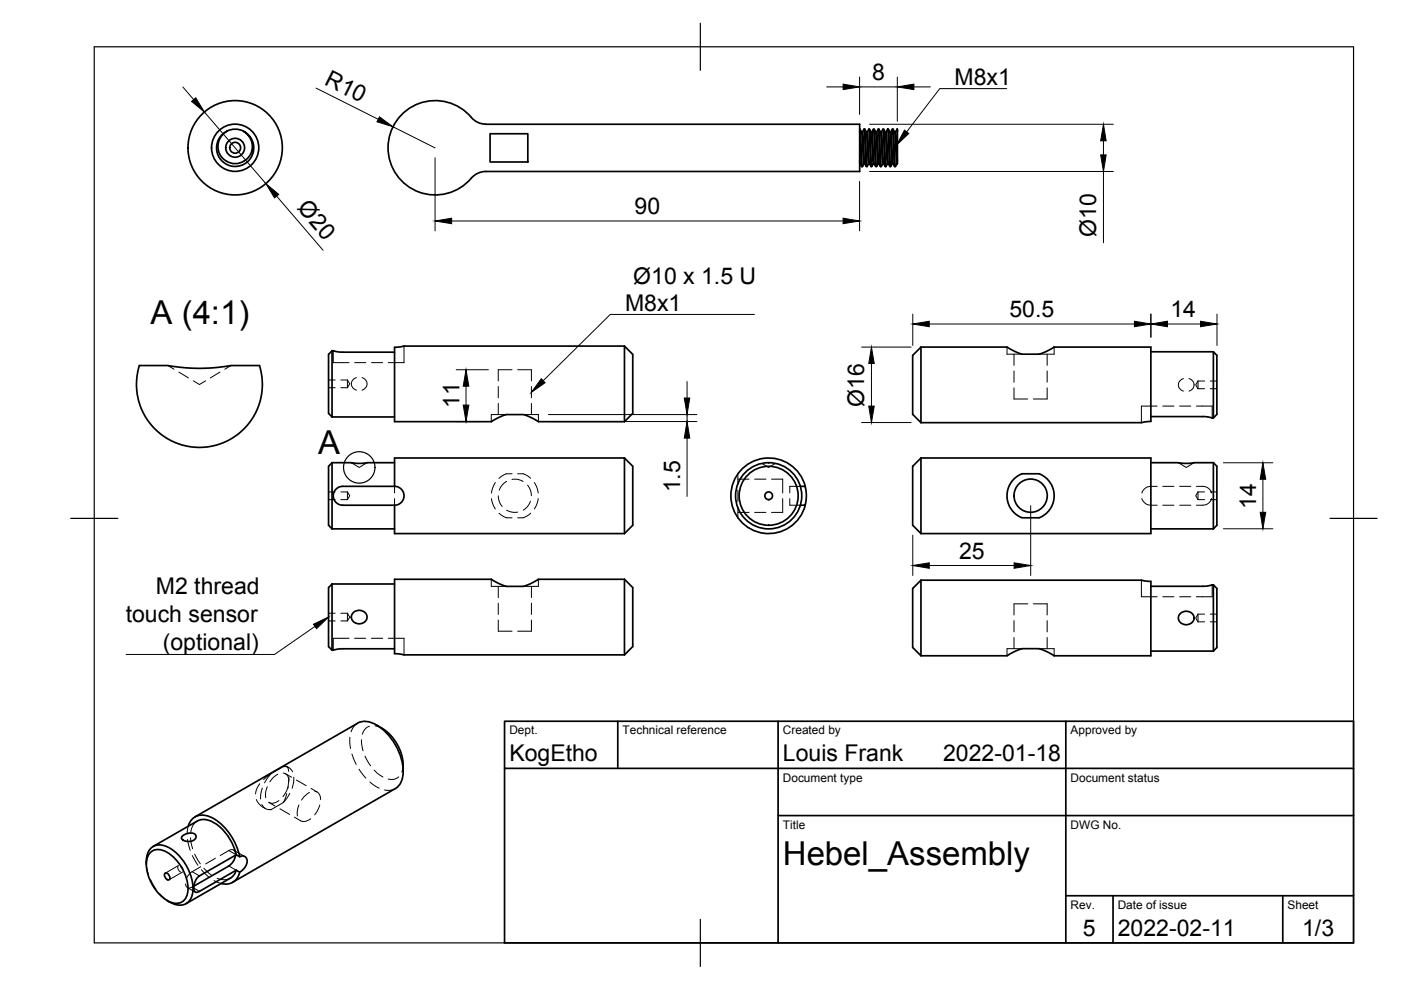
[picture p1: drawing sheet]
<svg xmlns="http://www.w3.org/2000/svg" width="297mm" height="210mm" viewBox="0 0 297 210" stroke-linecap="round" stroke-linejoin="round" font-family="sans-serif">
<!-- layer: Visible -->
<g fill="none" stroke="#000" stroke-width=".36">
<path d="M46.9 28.8l1.2-1-1.2 1.1-.6 1.3v1.8l.6 1.2a3.6 3.6 0 0 0 5.7 .2l.5-.7 .3-.9v-1.6l-.7-1.4-1.1-1 .6 .4 .8 .7 .7 1.4 .1 1.6-.6 1.6-1 1-1.7 .7h-1.5l-1.5-.7-1-1-.5-1.6-.1-.9 .2-1zM51.6 27.8a3.9 3.9 0 0 0-3.5 0M99.9 37.8a10 10 0 0 1-14.6 .6 10 10 0 0 1 .4-14.7 10 10 0 0 1 14.6 1.6 4.1 4.1 0 0 0 2.7 1h79.3v10.1h-79.3a4 4 0 0 0-3.1 1.4M103.9 28.4h8v5.9h-8zM182.3 34.1l.1 .6M182.3 27.8l.4 7.5M182.3 34.7h.1M182.3 27.4h.1M182.3 27.4l.5 7.9 .4-.6M182.4 27.4l.3 .8 .5 6.5M182.4 34.7l.3 .6M182.7 28h.2"/>
<path d="M182.7 35.3h.1M182.9 28l.4 6.7M183.2 27.4l.5 7.9M183.2 34.7h.2M183.2 27.4l-.3 .6M183.2 27.4h.1M183.3 27.4l.5 7.9 .4-.6M183.3 27.4l.4 .6M183.3 34.7l.4 .6M183.7 28h.2M183.7 28l.5 6.7M183.7 35.3h.1"/>
<path d="M183.9 28l.4 6.7M184.2 34.7h.2M184.2 27.4l.4 7.5 .1 .4h.1M184.2 27.4l-.3 .6M184.2 27.4h.1M184.3 27.4l.5 7.9M184.3 27.4l.4 .6M184.3 34.7l.4 .6M184.7 28l.5 6.7M184.7 28h.2l.1 .4 .4 6.3M185.2 34.7l-.4 .6M185.2 34.7h.2"/>
<path d="M185.2 27.4l.5 7.9M185.2 27.4l-.4 .6M185.2 27.4h.1M185.3 27.4l.5 7.9M185.4 27.4l.3 .6M185.4 34.7l.3 .6M185.7 28l.4 6.5v.2h.3M185.7 28h.2M185.7 35.3h.1M185.9 28l.5 6.7M186.2 27.4l.5 7.9M186.2 34.7l-.4 .6"/>
<path d="M186.2 27.4l-.3 .6M186.2 27.4l.2 .1v.5l.5 7.3M186.4 27.4l.3 .6M186.4 34.7l.3 .6M186.7 28h.2M186.7 28l.5 6.7M186.7 35.3h.1M186.9 28l.4 6.7M186.9 28l.3-.6 .5 7.9M187.2 34.7l-.3 .6M187.2 34.7h.2M187.2 27.4h.1"/>
<path d="M187.3 27.4l.6 7.9M187.3 27.4l.4 .6M187.3 34.7l.4 .6M187.7 28h.2M187.7 28l.5 6.7M187.7 35.3h.1M187.9 28l.4 6.3 .4 1M188.2 34.7l-.3 .6M188.2 34.7h.2M188.2 27.4l.5 7.9M188.2 27.4l-.3 .6M188.2 27.4h.1"/>
<path d="M188.3 27.4l.5 7.9 .4-.6M188.3 27.4l.4 .6M188.7 28l.5 6.7M188.7 28h.2M188.7 35.3h.1M188.9 28l.5 6.7M189.2 34.7h.2M189.2 27.4l.4 7.5 .1 .4h.1M189.2 27.4l-.4 .6M189.2 27.4h.1M189.3 27.4l.5 7.9M189.4 27.4l.3 .6"/>
<path d="M189.4 34.7l.3 .6M189.7 28l.5 6.7M189.7 28h.2M189.9 28l.4 6-.1 .7M190.2 27.4l.1 .4zM190.2 34.7l-.4 .6M190.2 27.4l-.3 .6M190.3 27.8v6.3M29.5 77.5h6.1l2.9 .4 3.2 .2 3.7-.1 3.5-.5h6.1l.4 1.4 .2 2.3-.1 2.5-.4 1.5-.9 2.3-1.8 2.7-2 1.9-2 1.3-2.6 1-2.5 .4h-2.6l-2.4-.5-2.1-.9-2.6-1.8-2-2.1-1.3-2-.9-2.3-.4-2.6v-2.8zM70.4 74.4l1.9 .3h11.4M70.4 74.4v14M70.4 74.4l-.7 .7v12.5l.7 .8"/>
<path d="M132.4 73.4h-46.8l-1.9 .2v15.8h20.5l1.6-.9 1.6-.6h3.6l1.7 .7 1.5 .8h18.2M132.4 73.4v16M132.4 73.4l1.8 1.7v12.5l-1.8 1.8M195.3 73.6h18.2l1.5 .8 1.7 .7h3.6l1.6-.6 1.6-.9h20.5v15.8l-2 .2h-46.7M195.3 73.6v16M195.3 73.6l-1.8 1.7v12.6l1.8 1.7M244 74.6h13.3M257.3 74.6v14M257.3 74.6l.7 .7v12.6l-.7 .7M70.4 98.1h4.1l1.1 .1 2.2-.1h5.9M70.4 98.1v14M70.4 98.1l-.7 .8v12.5l.7 .7"/>
<path d="M70.4 88.4h13.3M132.4 97.1h-48.7v6M132.4 97.1v16M132.4 97.1l1.8 1.8v12.5l-1.8 1.7M195.3 97.1h48.7v16h-48.7M195.3 97.1v16M195.3 97.1l-1.8 1.8v12.5l1.8 1.7M244 98.1h5.8l1.2 .1 6.3-.1M244 88.3h11.4l1.9 .3M257.3 98.1v14M257.3 98.1l.7 .8v12.5l-.7 .7M70.4 112.1h13.3"/>
<path d="M83.7 103.1a2 2 0 0 1 2 2 2 2 0 0 1-2 2M83.7 103.1h-11.2l-.7 .2-.6 .4a1.99 1.99 0 0 0-.4 2.2 1.99 1.99 0 0 0 1.9 1.2h11M83.7 107.1v6h48.7M169.7 103.1h1l.3 1.7-.3 2.3h-1M170.7 103.1a8 8 0 0 0-12.3-4.6 8 8 0 0 0 0 13.2 8 8 0 0 0 12.3-4.6M244 112.1h13.3M70.4 123.8v14.1M70.4 123.8l-.7 .8v12.5l.7 .8M70.4 123.8h13.3M74.8 130l.4-.3 .7-.3 .9 .1 .7 .5 .3 .9-.1 .5-.4 .5-.8 .3-1.2-.1-.6-.6a1.22 1.22 0 0 1 .1-1.5zM83.7 137.6h-11.4l-1.9 .3M132.4 122.8h-18.2l-1.5 .9-1.7 .6h-3.6l-1.6-.6-1.6-.9h-20.5v15.8l1.9 .2h46.8"/>
<path d="M132.4 122.8v16M132.4 122.8l1.8 1.8v12.5l-1.8 1.7M195.3 123h46.7l2 .3v15.7h-20.5l-1.6-.9-1.6-.6h-3.6l-1.7 .7-1.5 .8h-18.2M195.3 123v16M195.3 123l-1.8 1.8v12.5l1.8 1.7M244 138h13.3M250.1 130.2l.7-.5 .9-.1 .8 .3 .5 .5a1.6 1.6 0 0 1-.7 1.9 1.6 1.6 0 0 1-1.9-.2l-.5-.6-.1-.4zM257.3 124l-1.9 .3h-11.4M257.3 124v14M257.3 124l.7 .8v12.5l-.7 .7M75.8 153.3l-34.5 19.9M75.8 153.3a4.2 4.2 0 0 1 4.4 .7 12 12 0 0 1 5.2 10.8 3.4 3.4 0 0 1-1.6 2.4"/>
<path d="M79.8 153.7a9.9 9.9 0 0 1 5.7 9.8M38.6 177.3l.9-.5 1-.2 .7 .2 .3 .2 .1 .5-.2 .4-.5 .4-1.2 .1-1.1-.4-.1-.3zM39.9 175.2a3.1 3.1 0 0 1 4.7-2 12.2 12.2 0 0 1 6.2 8.5M41.8 174.1l-9.3 5.4M41.9 174.1a4.3 4.3 0 0 1 4.7 1.2 11.5 11.5 0 0 1 3.5 5.9M83.8 167.2l-34.5 19.9M31 183.3a3.8 3.8 0 0 1 1.8-4 5.2 5.2 0 0 1 5.1 2 10.1 10.1 0 0 1 2.9 8.5 2.75 2.75 0 0 1-4.1 1.8l-1.3-.7M32.1 180.6a3.3 3.3 0 0 1 4.1 .6 9.5 9.5 0 0 1 3.6 8.1 2.46 2.46 0 0 1-3.6 2 9.3 9.3 0 0 1-5.1-8.9l.2-.7zM35 185.1a.94 .94 0 0 1 .9 1.4 .94 .94 0 0 1-.9-1.4zM49.9 181.3l-.2 .9-.8 1.1-7.8 4.6M50.1 181.2l.8 .4a1.12 1.12 0 0 1 1.3 .3 1.12 1.12 0 0 1 0 1.4l-.5 .9-.9 .7-.7-.4M50.1 181.2l-8.1 4.7-.4 .5-.4 .9-.1 .8 .1 .9 .4 .2 .6-.2 7.9-4.5"/>
<path d="M50.1 184.5l-.4 .8-.9 .9-9.3 5.4M50.8 184.9a3 3 0 0 1-3.9 2.4"/>
<circle cx="49.9" cy="31.3" r="1.15"/>
<circle cx="49.9" cy="31.3" r="2"/>
<circle cx="49.9" cy="31.3" r="5"/>
<circle cx="49.9" cy="31.3" r="10"/>
<circle cx="163" cy="105.1" r="7"/>
<circle cx="163" cy="105.1" r=".81"/>
<circle cx="163" cy="105.1" r="6.3"/>
<circle cx="218.5" cy="105.1" r="5"/>
<circle cx="218.5" cy="105.1" r="3.5"/>
</g>
<!-- layer: Hidden -->
<g fill="none" stroke="#000" stroke-width=".21">
<path d="M35.6 77.5l1.3 .8M37.9 78.9l2.1 1.2M46.6 78.9l-2 1.2M49 77.5l-1.3 .8M70.7 74.4v2.5h3.3M75.2 76.9h2.4M78.8 76.9h2.3M85.7 73.4v3.5h-3.4M108.6 78.4h-3v2.4M109.7 78.4h3v2.4M213.5 73.6v1.5h3.2M215 75.1v2.4"/>
<path d="M215 78.6v2.4M222 75.1v2.4M222 78.6v2.4M223.5 73.6v1.5h-3.2M41 80.7l1.3 .8 1.3-.8M69.7 80.6h1.4M69.7 82.2h1.4M72.3 80.6h1.4M72.3 82.2h1.4M73.7 80.6v1.6M73.7 80.6l.4 .8-.4 .8M74.5 98.1l1.7 1 1.6-1"/>
<path d="M75.6 80.1l-.6 .2-.3 .4a1.34 1.34 0 0 0 .9 2M76.8 80.1l.7 .5 .3 .7-.3 .9-.7 .5M105.6 82v2.3M105.6 85.5v2.4M107.4 87.9h-3.2v1.5M111 87.9h3.2v1.5M112.7 82v2.3M112.7 85.5v2.4M161.5 98.2l1.5 .9 1.4-.9M215 82.2v2.4h2.9M222 82.2v2.4h-2.9M245.3 86.1h-3.3v3.5"/>
<path d="M246.5 86.1h2.4M249.8 98.1l1.7 1 1.7-1M250.1 86.1h2.4M250.9 80.3l-.8 .5-.3 .7 .3 .9 .8 .5M252.1 80.3l.5 .3 .4 .4a1.35 1.35 0 0 1-.9 1.9M253.7 86.1h3.3v2.5M254 80.8v1.6M254 80.8l-.5 .8 .5 .8M254 82.4h1.4M254 80.8h1.4M256.6 82.4h1.4M256.6 80.8h1.4"/>
<path d="M69.7 105.9h1.4M69.7 104.3h1.4M72.3 105.9h1.4M72.3 104.3h1.4M73.7 104.3v1.6M73.7 104.3l.4 .8-.4 .8M83.7 105.7v1.4M83.7 103.1v1.4M104.2 105.7l.2 1 .6 1.2M105 102.3l-.6 1.3-.2 .9M105.6 105.1v.3a3.6 3.6 0 0 0 .9 2M105.8 108.8a3.2 3.2 0 0 0 2.8 1"/>
<path d="M107.4 102.1l-1 .8-.5 1M107.4 108.2l.3 .1a3.3 3.3 0 0 0 2.1 .3M108.5 101.7l.3-.1a3.4 3.4 0 0 1 2.1 .5M108.6 100.4a3.2 3.2 0 0 0-2.8 1M109.7 100.4a3.2 3.2 0 0 1 2.8 1M111.8 102.9l.7 1.1 .2 1.1M112.5 106.3l-.8 1.3-.8 .6M112.5 108.8a3.2 3.2 0 0 1-2.8 1M113.3 102.3l.6 1.3 .2 .9M114.1 105.7l-.2 1-.6 1.2M156.4 100.4v2.3M156.4 103.9v2.4"/>
<path d="M156.4 107.5v2.3M156.4 101.6h2.4M156.4 108.6h2.4M160 101.6h2.4M160 108.6h2.4M163.6 101.6h2.3v2.9M165.9 105.7v2.9h-2.3M167.4 105.7v1.4h2.3M169.7 103.1h-2.3v1.4M242.1 105.7l.3 .6 .6 .5a3.7 3.7 0 0 0 2.3 .3M245.3 103.1a3.2 3.2 0 0 0-2.6 .5l-.6 .9M246.5 107.1h2.4"/>
<path d="M246.5 103.1h2.4M250.1 107.1h2.4M250.1 103.1h2.4M253.7 103.1a3.2 3.2 0 0 1 2.6 .5l.6 .9M254 104.3v1.6M254 104.3l-.5 .8 .5 .8M254 105.9h1.4M254 104.3h1.4M256.6 105.9h1.4M256.6 104.3h1.4M256.9 105.7l-.3 .6-.5 .5a3.7 3.7 0 0 1-2.4 .3M69.7 130h1.4"/>
<path d="M69.7 131.6h1.4M72.3 130h1.4M72.3 131.6h1.4M73.7 130v1.6M73.7 130l.4 .8-.4 .8M74 135.3h-3.3v2.6M75.2 135.3h2.4M78.8 135.3h2.3M82.3 135.3h3.4v3.5M104.2 122.8v1.5h3.2M105.6 131.5v2.3h3M105.6 124.3v2.4"/>
<path d="M105.6 127.9v2.4M112.7 131.5v2.3h-3M112.7 124.3v2.4M112.7 127.9v2.4M114.2 122.8v1.5h-3.2M215 131.6v2.4M215 135.2v2.3M216.7 137.5h-3.2v1.5M217.9 128h-2.9v2.4M219.1 128h2.9v2.4M220.3 137.5h3.2v1.5M222 131.6v2.4"/>
<path d="M222 135.2v2.3M242 123v3.5h3.3M246.5 126.5h2.4M250.1 126.5h2.4M254 130.2v1.6M254 130.2l-.5 .8 .5 .8M254 131.8h1.4M254 130.2h1.4M256.6 131.8h1.4M256.6 130.2h1.4M257 124v2.5h-3.3M74.2 156.3l.1 2.4"/>
<path d="M74.6 159.9l.9 2.2M75.8 153.3a2.99 2.99 0 0 0-1.4 1.9M76.6 156.8l.4 2.4M78.3 154a2.47 2.47 0 0 0-1.5 1.7M79.5 153.9l1.6 .6M39.8 178l.5 2.3M39.9 175.2l-.2 1.6M40.4 177.6l.5 2.4M41.8 174.1a2.97 2.97 0 0 0-1.4 2.4M54.4 169.5l.5 .9 1 .8M55.1 166.2l-.7 1.1-.2 1M55.5 170.6l.1 .1a1.79 1.79 0 0 0 1.9 1"/>
<path d="M55.6 167.1l-.3 1.2-.1 1.1M55.8 171.2l.5 .2M56.7 166.8l-.4 1v1.3M57 170.2l1.3 .7M57 171.6l.5 .1M57.5 164l-1.6 1.3M57.5 164l-1.4 2M58.9 164.2l-1.2 .9-.5 .7M59.1 169.7l-.6 .4-.8 .2-.7-.2M59.4 171.5l2 1.2M60 163.9h.3a1.61 1.61 0 0 1 1 1.8M60 162.6h.8a1.69 1.69 0 0 1 1.2 1"/>
<path d="M60 162.6l.8-.1 .3 .3 .1 .7M60 162.6l-2.5 1.4M60.5 164.1l1.3 .7M60.8 168.3l-.8 1.9-2.5 1.5M60.8 162.5l.5 .3M61.1 166.8l-.3 .8-.8 1.3M61.2 164.7l-.2 2.4M61.4 168.2l-1.4 2M62.3 164.8v1.1l-.4 1.2M62.4 173.3l1.3 .7M62.8 165.4l2.1 1.2M63.4 170.7l-.4 1.5 .1 .8"/>
<path d="M65.6 168l-1.1 .9-.6 .7M65.9 173.6l-1.1 .5-.7 .1-.4-.2M66 167.2l1.2 .7M66.8 167.8h.2a1.66 1.66 0 0 1 1 1.7M67.8 170.7l-.5 1.2-.6 .9M76.1 163.1l1.5 1.9M77.4 160.3l1.2 2.1M78.4 165.8l2 1.3M79.3 163.3l1.9 1.5M83.8 167.2l-1.4 .4-.9-.1M84.5 164.7v.1a2.35 2.35 0 0 1-2.2 .4M85.5 162.1l-.3 1.6"/>
<path d="M31 182.7l.1 1.2 .4 1.5M31.9 186.5l1.2 2M33.8 189.5l1.1 1 1 .8M37.7 183.7l.1 .6 .5 .6M37.8 183.5l-2.8 1.6M38.3 183.6l.4 .4 .1 .7M38.7 184.9l-2.9 1.6M39.3 187.4a.84 .84 0 0 0 .5 .8 .84 .84 0 0 0 .9-.1l.4-.2M39.7 188.2l1.7 .9M40.8 181.4l1.2 2M41.3 181.1l1.2 2M42.6 183.8l-2.1 1.2-1 1.3"/>
<path d="M42.7 184.4l1.7 1.6M43.2 184.1l1.8 1.5M45.4 186.7l1.5 .6M45.7 182l-2.1 1.2M48.8 186.2l-1.3 .3-1.5-.3M49.5 180.2l2.4 1.4M49.9 181.3a.9 .9 0 0 0-.3-1 .9 .9 0 0 0-1.1 0l-1.8 1.1"/>
</g>
<!-- layer: Hidden Narrow -->
<path d="M40.7 188.1l.4 .2M40.7 184.8l1.6 .9M48.5 180.3l1.6 .9" fill="none" stroke="#000" stroke-width=".21"/>
<!-- layer: Visible Narrow -->
<path d="M41.1 188.3l1.2 .7M48.5 183.6l1.6 .9" fill="none" stroke="#000" stroke-width=".21"/>
<!-- layer: Border -->
<path d="M20 9.9h267v190h-267zM148.5 4.9v10M15 109.9h10M282 109.9h10M148.5 194.9v10" fill="none" stroke="#000" stroke-width=".25"/>
<!-- layer: TitleBlock -->
<path d="M107 152.9h180v47h-180zM131 152.9v10M165 152.9v47M226 152.9v47M107 162.9h180M165 172.9h122M226 189.9h61M236 189.9v10M272 189.9v10" fill="none" stroke="#000" stroke-width=".36"/>
<!-- layer: Dimensions -->
<g fill="none" stroke="#000" stroke-width=".21">
<path d="M38.8 18.5l2.3 2.6M67 18.7l13.2 6.6M175.3 18.4h3.5M182.2 16.3v7.9M182.2 18.4h8M190.2 16.3v9.4M193.8 18.4h3.5M43.3 23.8l13.1 15.1M83.3 26.9l8.9 4.5M92.2 33.5v15.5M182.2 38.5v10.5M184.4 26.3h51.7"/>
<path d="M184.4 36.4h51.7M234 29.9v2.9M234 36.4v15.1M58.7 41.6l9.8 11.5M95.8 46.9h83M96.7 78.4h6.8M182.7 73.6h10.5M184.8 77.1v9M193.5 66.6v6.7M197 68.7h43.5M244 66.6v4.9M247.5 68.7h7"/>
<path d="M258 66.6v6.7M96.7 89.4h5.4M98.8 81.9v4M116.3 89.4h31.5M116.3 87.9h31.5M145.7 80.9v3.5M145.7 87.9v1.5M145.7 92.9v12.4M182.7 89.6h10.5M259.4 98.1h10.5M193.5 113.5v8.5M197 119.9h18"/>
<path d="M218.5 107.2v14.8M259.4 112.1h10.5M267.8 101.6v7"/>
</g>
<g fill="#000" stroke="#000" stroke-width=".21">
<path d="M178.8 17.8l3.4 .6-3.4 .6zM190.2 18.4l3.6-.6v1.2zM40.6 21.5l.9-.8 1.8 3.1zM80.5 24.8l2.8 2.1-3.4-1.1zM234 26.3l.5 3.6h-1.1zM233.4 32.8h1.1l-.5 3.6zM56.4 38.9l2.7 2.3-.9 .8zM92.2 46.9l3.6-.6v1.1zM178.8 46.3l3.4 .6-3.4 .5zM184.8 73.6l.6 3.5h-1.2zM193.5 68.7l3.5-.6v1.2zM240.5 68.1l3.5 .6-3.5 .6z"/>
<path d="M244 68.7l3.5-.6v1.2zM254.5 68.1l3.5 .6-3.5 .6zM98.8 78.4l.6 3.5h-1.2zM98.2 85.9h1.2l-.6 3.5zM145.1 84.4h1.1l-.5 3.5zM145.7 89.4l.5 3.5h-1.1zM184.2 86.1h1.2l-.6 3.5zM193.5 119.9l3.5-.6v1.2zM215 119.3l3.5 .6-3.5 .6zM267.2 108.6h1.2l-.6 3.5zM267.8 98.1l.6 3.5h-1.2z"/>
</g>
<!-- layer: Annotations -->
<path d="M191.8 27.6l.9 .7-2.6 2.4zM114.8 80.3l.8 .8-2.9 2.1zM66.5 132.3l3.2-1.5-2.6 2.5z" fill="#000" stroke="#000" stroke-width=".21"/>
<path d="M213.4 18.8h-14.2l-7 9.2M160 66.7h-30.6l-14.2 14M66.8 132.8l-8.6 6h-31.5" fill="none" stroke="#000" stroke-width=".21"/>
<circle cx="76.2" cy="99.1" r="3.3" fill="none" stroke="#000" stroke-width=".25"/>
<g font-size="7">
<text x="31.9" y="68.8">A (4:1)</text>
<text x="67.5" y="96.3">A</text>
<text x="166" y="183.4">Hebel_Assembly</text>
</g>
<g font-size="4.9">
<text x="68.6" y="17.8" transform="rotate(27 68.6 17.8)">R10</text>
<text x="184.9" y="17">8</text>
<text x="202.4" y="18.1">M8x1</text>
<text x="62.9" y="44.1" transform="rotate(49 62.9 44.1)">Ø20</text>
<text x="134.6" y="45.4">90</text>
<text x="232.4" y="50.3" transform="rotate(-90 232.4 50.3)">Ø10</text>
<text x="132.5" y="66">M8x1</text>
<text x="134.3" y="60.1">Ø10 x 1.5 U</text>
<text x="214" y="67.2">50.5</text>
<text x="248.2" y="67.3">14</text>
<text x="97.4" y="86.4" transform="rotate(-90 97.4 86.4)">11</text>
<text x="183.2" y="86.2" transform="rotate(-90 183.2 86.2)">Ø16</text>
<text x="144.2" y="104.4" transform="rotate(-90 144.2 104.4)">1.5</text>
<text x="266.4" y="108" transform="rotate(-90 266.4 108)">14</text>
<text x="203.3" y="118.5">25</text>
<text x="33" y="126">M2 thread</text>
<text x="26.6" y="131.8">touch sensor</text>
<text x="34.5" y="137.7">(optional)</text>
<text x="108" y="161.4">KogEtho</text>
<text x="166" y="161.4">Louis Frank</text>
<text x="200" y="161.4">2022-01-18</text>
<text x="229.6" y="198.6">5</text>
<text x="237" y="198.4">2022-02-11</text>
<text x="276.1" y="198.6">1/3</text>
</g>
<g font-size="2.5">
<text x="108" y="155.7">Dept.</text>
<text x="132" y="155.7">Technical reference</text>
<text x="166" y="155.7">Created by</text>
<text x="227" y="155.7">Approved by</text>
<text x="166" y="165.7">Document type</text>
<text x="227" y="165.7">Document status</text>
<text x="166" y="175.7">Title</text>
<text x="227" y="175.7">DWG No.</text>
<text x="227" y="192.7">Rev.</text>
<text x="237" y="192.7">Date of issue</text>
<text x="273" y="192.7">Sheet</text>
</g>
</svg>
